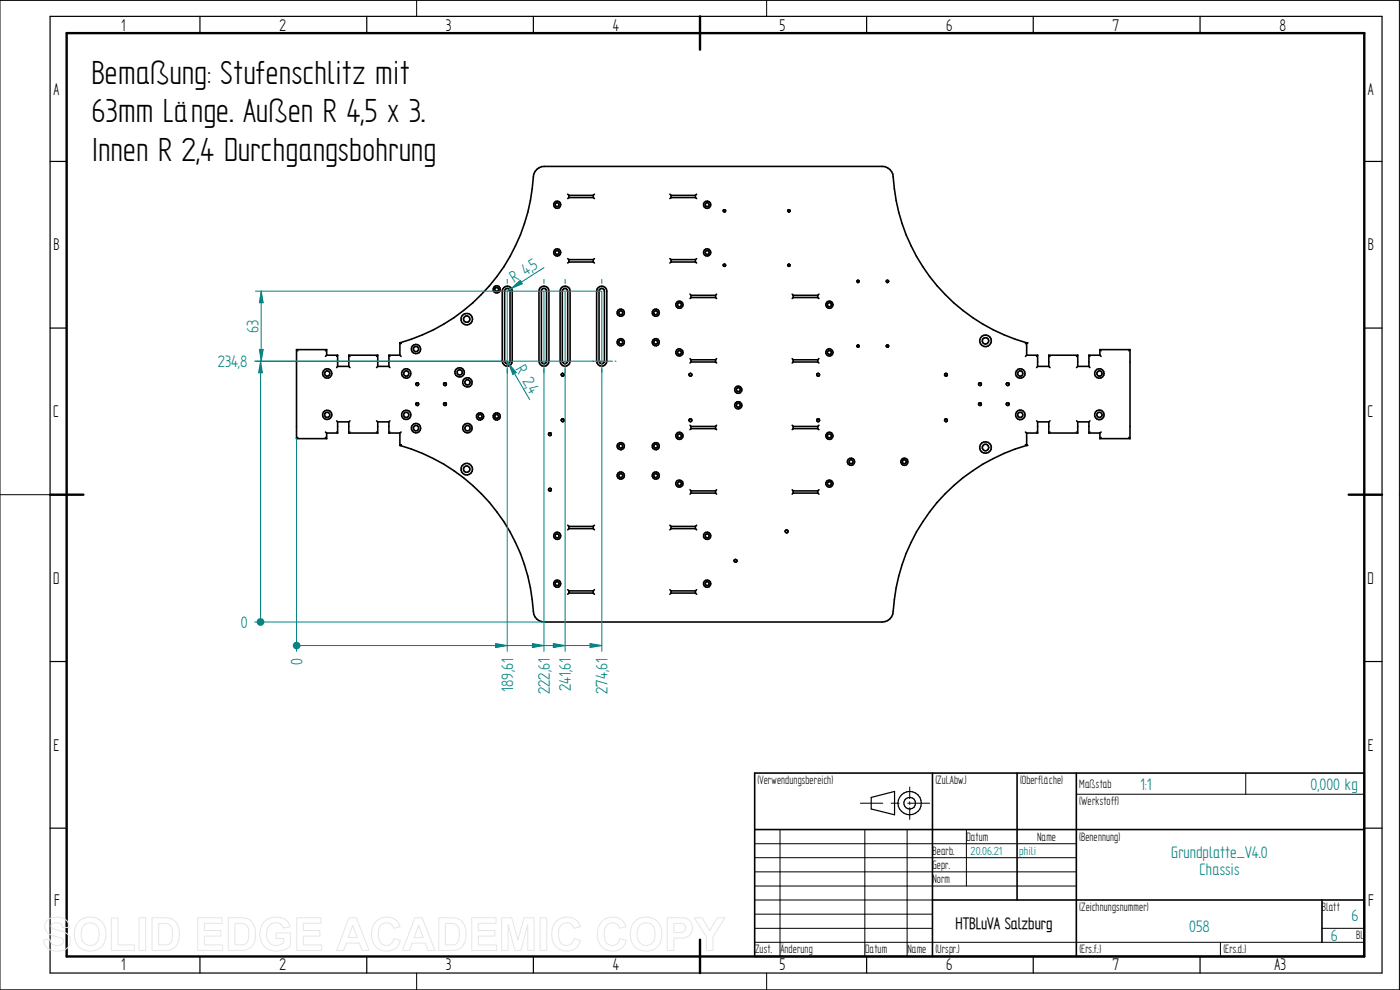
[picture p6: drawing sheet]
<svg xmlns="http://www.w3.org/2000/svg" width="297mm" height="210mm" viewBox="0 0 297 210" stroke-linecap="round" stroke-linejoin="round" font-family="sans-serif">
<g fill="none" stroke="#000" stroke-width=".21">
<path d="M88.4 0v3.5M162.6 0v3.5M0 .1h296.9v209.9h-296.9zM153.4 44.8v-.2l.4-.2 .2 .4-.4 .2M153.4 56.3v-.2l.4-.1 .2 .4-.4 .2M167 44.8l.1-.2 .4-.2 .1 .4-.3 .2M167 56.3l.1-.2 .4-.1 .1 .4-.3 .2M181.7 59.8l.2-.4 .4 .2-.1 .3-.3 .1M188 59.8l.2-.4 .4 .2-.2 .3-.2 .1M119 79.6l.2-.4h.4l.1 .5-.4 .1M146.1 79.6l.2-.4h.4l.1 .5-.4 .1M173.2 79.6l.2-.4h.4l.1 .5-.4 .1"/>
<path d="M181.7 73.5l.1-.2 .4-.1 .1 .3-.4 .2M188 73.5l.2-.3 .4 .1-.2 .4h-.2M200.3 79.6l.2-.4h.4l.1 .5-.4 .1M88.2 81.6l.1-.4h.5v.5l-.4 .1M88.2 85.8l.1-.4 .5 .1v.4l-.4 .2M94.1 81.6l.1-.4h.5v.5l-.4 .1M94.1 85.8l.1-.4 .5 .1v.4l-.4 .2M116.3 92.2l.2-.4 .4 .1 .1 .4-.4 .2M119 89.2l.2-.3h.4l.1 .4-.4 .2M146.1 89.2l.2-.3h.4l.1 .4-.4 .2M173.2 89.2l.2-.3h.4l.1 .4-.4 .2M200.3 89.2l.2-.3h.4l.1 .4-.4 .2"/>
<path d="M207.6 81.6l.1-.4h.5v.5l-.4 .1M207.6 85.9l.1-.5 .5 .1v.4l-.4 .2M213.4 81.6l.2-.4h.4l.1 .5-.4 .1M213.4 85.9l.2-.5 .4 .1 .1 .4-.4 .2M0 104.9h10.6M116.3 104l.2-.4h.4l.1 .5-.4 .1M155.7 119.1l.2-.4h.4v.5l-.3 .1M166.5 112.8l.2-.4 .4 .1 .1 .4-.4 .2M296.9 104.9h.1M160.1 179h68.2M165.5 176v26.9M182.5 170.4h4.8"/>
<path d="M183.5 176v26.9M189.1 170.4h1.7M192.4 176v26.9M192.6 170.4h4.6M193 167v2.4M193 170.1v.5M193 171.3v2.5M205 176v12M228.3 168.5h61.1M264.3 164v4.5M160.1 199.9h129.3M160.1 196.9h37.7"/>
<path d="M160.1 188h68.2M160.1 185h68.2M160.1 181.9h68.2M160.1 190.9h37.7M160.1 193.9h37.7M258.9 199.9v3M280.5 196.9h8.9M88.4 206.4v3.6M162.6 206.4v3.6"/>
</g>
<g fill="none" stroke="#000" stroke-width=".25">
<path d="M10.6 3.5h282.6v202.9h-282.6zM42.4 3.5v3.5M77.8 3.5v3.5M113.2 3.5v3.5M148.5 3.5v3.5M183.9 3.5v3.5M219.2 3.5v3.5M254.6 3.5v3.5M10.6 34.2h3.5M289.4 34.2h3.8M10.6 69.6h3.5M289.4 69.6h3.8"/>
<path d="M10.6 104.9h3.5M289.4 104.9h3.8M10.6 140.3h3.5M289.4 140.3h3.8M10.6 175.7h3.5M184.8 169.2l5-1.3v4.9l-5-1.2zM289.4 175.7h3.8M42.4 202.9v3.5M77.8 202.9v3.5M113.2 202.9v3.5M148.5 202.9v3.5M183.9 202.9v3.5"/>
<path d="M219.2 202.9v3.5M254.6 202.9v3.5"/>
<circle cx="193" cy="170.4" r="2.46"/>
<circle cx="193" cy="170.4" r="1.23"/>
</g>
<path d="M14.1 7h275.3v195.9h-275.3zM148.5 3.5v7M10.6 104.9h7.1M286.1 104.9h7.1M148.5 199.3v7.1" fill="none" stroke="#000" stroke-width=".51"/>
<g fill="none" stroke="#000" stroke-width=".34">
<path d="M120.4 54.9l.3 .2M120.4 41.2l.3 .2M120.7 55.6h5.2M120.7 41.4v.5M120.7 55.1v.5M120.7 55.1h5.2M120.7 55.6l-.3 .2M120.7 41.9h5.2M120.7 41.4h5.2M120.7 41.9l-.3 .2M125.9 41.4v.5M125.9 55.1v.5"/>
<path d="M125.9 55.6l.2 .2M125.9 41.9l.2 .2M126.1 54.9l-.2 .2M126.1 41.2l-.2 .2M142.1 41.2l.3 .2M142.1 54.9l.3 .2M142.4 55.6h5.1M142.4 55.1h5.1M142.4 41.4v.5M142.4 55.1v.5M142.4 41.9h5.1M142.4 41.4h5.1"/>
<path d="M142.4 41.9l-.3 .2M142.4 55.6l-.3 .2M147.5 41.4v.5M147.5 55.1v.5M147.5 41.9l.3 .2M147.5 55.6l.3 .2M147.8 41.2l-.3 .2M147.8 54.9l-.3 .2M153.5 44.6l.3-.1v.4l-.3-.1zM153.5 56.2l.3-.1v.4l-.3-.1zM167.1 44.6l.4-.1v.4l-.4-.1zM167.1 56.2l.4-.1v.4l-.4-.1z"/>
<path d="M181.8 59.6l.2-.1 .2 .2-.2 .2zM188 59.6l.2-.1 .3 .2-.3 .2zM62.9 74.2h6.4M62.9 74.2v18.8M62.9 74.2l.3 .2M69.3 75.4h2.3M69.3 74.2v1.2M69.3 74.2l-.3 .2M69.3 75.4l-.3 .2M71.6 77.7h2.4M71.6 75.4v2.3M71.6 75.4l-.2 .2"/>
<path d="M71.6 77.7l-.2 .3M74 75.4h6.1M74 75.4v2.3M74 77.7l.3 .3M74 75.4l.3 .2M80.1 77.7h2.4M80.1 75.4v2.3M80.1 75.4l-.2 .2M80.1 77.7l-.2 .3M82.5 75.4h2.3M82.5 75.4v2.3M82.5 77.7l.2 .3"/>
<path d="M82.5 75.4l.2 .2M84.8 75.4v-2.7a39 39 0 0 0 28.4-35.8 2.39 2.39 0 0 1 2.3-1.6h71.7a2.32 2.32 0 0 1 2.3 2.2 38.9 38.9 0 0 0 28.3 35.2v2.7M84.8 75.4l.3 .2M84.9 72.8l.2 .1M106.9 61a1.05 1.05 0 0 1 1.1-.2 1.05 1.05 0 0 1 .7 1v14.8a1.06 1.06 0 0 1-1.1 1.1 1.06 1.06 0 0 1-1-1.1v-14.8zM107.1 61.5a.56 .56 0 0 1 .7-.3 .56 .56 0 0 1 .4 .6v14.8a.57 .57 0 0 1-.6 .6 .57 .57 0 0 1-.5-.6zM114.6 61a1.07 1.07 0 0 1 1.2-.2 1.07 1.07 0 0 1 .7 1v14.8a1.06 1.06 0 0 1-1.1 1.1 1.06 1.06 0 0 1-1.1-1.1v-14.8zM114.9 61.5a.56 .56 0 0 1 .6-.3 .56 .56 0 0 1 .5 .6v14.8a.55 .55 0 0 1-.6 .6 .55 .55 0 0 1-.5-.6zM119.1 61a1.08 1.08 0 0 1 1.2-.2 1.08 1.08 0 0 1 .6 1v14.8a1.06 1.06 0 0 1-1 1.1 1.06 1.06 0 0 1-1.1-1.1v-14.8zM119.6 61.3a.57 .57 0 0 1 .8 .5v14.8a.57 .57 0 0 1-.5 .6 .57 .57 0 0 1-.6-.6v-14.8zM126.9 61a1.08 1.08 0 0 1 1.2-.2 1.08 1.08 0 0 1 .6 1v14.8a1.08 1.08 0 0 1-1 1.1 1.08 1.08 0 0 1-1.1-1.1v-14.8zM127.4 61.3a.57 .57 0 0 1 .8 .5v14.8a.57 .57 0 0 1-.5 .6 .57 .57 0 0 1-.6-.6v-14.8z"/>
<path d="M146.4 76.1l.2 .2M146.4 62.4l.2 .3M146.6 62.7h5.2M146.6 63.1h5.2M146.6 76.3h5.2M146.6 76.8h5.2M146.6 62.7v.4M146.6 76.3v.5M146.6 76.8l-.2 .2M146.6 63.1l-.2 .2M151.8 62.7v.4M151.8 76.3v.5"/>
<path d="M151.8 76.8l.2 .2M151.8 63.1l.2 .2M152 76.1l-.2 .2M152 62.4l-.2 .3M168.1 62.4l.2 .3M168.1 76.1l.2 .2M168.3 62.7v.4M168.3 76.3v.5M168.3 62.7h5.2M168.3 63.1h5.2M168.3 63.1l-.2 .2M168.3 76.3h5.2"/>
<path d="M168.3 76.8h5.2M168.3 76.8l-.2 .2M173.5 62.7v.4M173.5 76.3v.5M173.5 63.1l.2 .2M173.5 76.8l.2 .2M173.7 62.4l-.2 .3M173.7 76.1l-.2 .2M181.8 73.3l.4-.1v.4l-.4-.1zM188 73.3l.4-.1v.4l-.4-.1zM217.7 72.8l-.1 .1M217.8 75.4h2.3"/>
<path d="M217.8 75.4l-.2 .2M220.1 77.7h2.4M220.1 75.4v2.3M220.1 75.4l-.2 .2M220.1 77.7l-.2 .3M222.5 75.4h6.1M222.5 75.4v2.3M222.5 77.7l.3 .3M222.5 75.4l.3 .2M228.6 75.4v2.3M228.6 77.7h2.4M228.6 75.4l-.2 .2"/>
<path d="M228.6 77.7l-.2 .3M231 75.4v2.3M231 75.4h2.3M231 77.7l.2 .3M231 75.4l.2 .2M233.3 74.2v1.2M233.3 74.2h6.4M233.3 75.4l.3 .2M233.3 74.2l.3 .2M239.7 74.2v18.8M239.7 74.2l-.2 .2M62.9 93h6.4"/>
<path d="M63.2 92.8l-.3 .2M69 92.8l.3 .2M69 91.7l.3 .2M69.3 91.9h2.3M69.3 91.9v1.1M71.4 91.7l.2 .2M71.4 89.3l.2 .2M71.6 89.5h2.4M71.6 89.5v2.4M74 91.9h6.1M74 89.5v2.4M74.3 89.3l-.3 .2"/>
<path d="M74.3 91.7l-.3 .2M79.9 91.7l.2 .2M79.9 89.3l.2 .2M80.1 89.5h2.4M80.1 89.5v2.4M82.5 91.9h2.3M82.5 89.5v2.4M82.7 89.3l-.2 .2M82.7 91.7l-.2 .2M84.8 91.9v2.6a39.1 39.1 0 0 1 28.4 35.8 2.34 2.34 0 0 0 2.3 1.7h71.7a2.31 2.31 0 0 0 2.3-2.3 39 39 0 0 1 28.3-35.2v-2.6M85.1 91.7l-.3 .2M85.1 94.3l-.2 .1"/>
<path d="M146.4 90.2l.2 .3M146.6 90.9l-.2 .2M146.6 90.5v.4M146.6 90.5h5.2M146.6 90.9h5.2M151.8 90.5v.4M151.8 90.9l.2 .2M152 90.2l-.2 .3M168.1 90.2l.2 .3M168.3 90.9l-.2 .2M168.3 90.5v.4M168.3 90.5h5.2"/>
<path d="M168.3 90.9h5.2M173.5 90.5v.4M173.5 90.9l.2 .2M173.7 90.2l-.2 .3M207.7 85.6l.2-.2 .2 .2v.3h-.4zM213.6 85.6l.2-.2 .2 .2v.3h-.4zM217.6 94.3l.1 .1M217.6 91.7l.2 .2M217.8 91.9h2.3M219.9 91.7l.2 .2M219.9 89.3l.2 .2M220.1 89.5h2.4"/>
<path d="M220.1 89.5v2.4M222.5 91.9h6.1M222.5 89.5v2.4M222.8 89.3l-.3 .2M222.8 91.7l-.3 .2M228.4 91.7l.2 .2M228.4 89.3l.2 .2M228.6 89.5h2.4M228.6 89.5v2.4M231 91.9h2.3M231 89.5v2.4M231.2 89.3l-.2 .2"/>
<path d="M231.2 91.7l-.2 .2M233.3 93h6.4M233.3 91.9v1.1M233.6 91.7l-.3 .2M233.6 92.8l-.3 .2M239.5 92.8l.2 .2M120.4 111.4l.3 .3M120.7 111.7v.4M120.7 111.7h5.2M120.7 112.1h5.2M120.7 112.1l-.3 .3M125.9 111.7v.4"/>
<path d="M125.9 112.1l.2 .3M126.1 111.4l-.2 .3M142.1 111.4l.3 .3M142.4 111.7v.4M142.4 111.7h5.1M142.4 112.1h5.1M142.4 112.1l-.3 .3M146.4 103.9l.2 .2M146.6 104.6l-.2 .2M146.6 104.1v.5M146.6 104.1h5.2M146.6 104.6h5.2"/>
<path d="M147.5 111.7v.4M147.5 112.1l.3 .3M147.8 111.4l-.3 .3M151.8 104.1v.5M151.8 104.6l.2 .2M152 103.9l-.2 .2M168.1 103.9l.2 .2M168.3 104.6l-.2 .2M168.3 104.1v.5M168.3 104.1h5.2M168.3 104.6h5.2M173.5 104.1v.5"/>
<path d="M173.5 104.6l.2 .2M173.7 103.9l-.2 .2M120.4 125.1l.3 .2M120.7 125.3v.5M120.7 125.8h5.2M120.7 125.3h5.2M120.7 125.8l-.3 .3M125.9 125.3v.5M125.9 125.8l.2 .3M126.1 125.1l-.2 .2M142.1 125.1l.3 .2M142.4 125.3v.5"/>
<path d="M142.4 125.8h5.1M142.4 125.3h5.1M142.4 125.8l-.3 .3M147.5 125.3v.5M147.5 125.8l.3 .3M147.8 125.1l-.3 .2M160.1 164h129.3v38.9h-129.3zM160.1 176h129.3M197.8 164v38.9M215.8 164v26.9M228.3 164v38.9M197.8 190.9h91.6"/>
<path d="M280.5 190.9v9"/>
<circle cx="118.2" cy="53.6" r=".43"/>
<circle cx="118.2" cy="43.4" r=".76"/>
<circle cx="118.2" cy="43.4" r=".42"/>
<circle cx="118.2" cy="53.6" r=".75"/>
<circle cx="150" cy="53.6" r=".77"/>
<circle cx="150" cy="43.4" r=".78"/>
<circle cx="150" cy="43.4" r=".42"/>
<circle cx="150" cy="53.6" r=".42"/>
<circle cx="69.4" cy="79.2" r=".99"/>
<circle cx="69.4" cy="79.2" r=".57"/>
<circle cx="86.2" cy="79.2" r=".57"/>
<circle cx="86.2" cy="79.2" r="1"/>
<circle cx="88.3" cy="74" r=".56"/>
<circle cx="88.3" cy="74" r=".98"/>
<circle cx="97.5" cy="79" r=".56"/>
<circle cx="97.5" cy="79" r=".98"/>
<circle cx="99" cy="67.7" r=".67"/>
<circle cx="99" cy="67.7" r="1.22"/>
<circle cx="105.4" cy="61.4" r=".43"/>
<circle cx="105.4" cy="61.4" r=".76"/>
<circle cx="119.3" cy="79.5" r=".29"/>
<circle cx="131.7" cy="72.6" r=".77"/>
<circle cx="131.7" cy="66.3" r=".77"/>
<circle cx="131.7" cy="66.3" r=".43"/>
<circle cx="131.7" cy="72.6" r=".42"/>
<circle cx="139.1" cy="66.4" r=".42"/>
<circle cx="139.1" cy="66.3" r=".76"/>
<circle cx="139.1" cy="72.6" r=".42"/>
<circle cx="139.1" cy="72.6" r=".75"/>
<circle cx="144.1" cy="74.8" r=".77"/>
<circle cx="144.1" cy="64.6" r=".77"/>
<circle cx="144.1" cy="64.7" r=".43"/>
<circle cx="144.1" cy="74.8" r=".42"/>
<circle cx="146.5" cy="79.5" r=".3"/>
<circle cx="173.6" cy="79.5" r=".3"/>
<circle cx="175.9" cy="64.6" r=".44"/>
<circle cx="175.9" cy="74.8" r=".42"/>
<circle cx="175.9" cy="74.8" r=".75"/>
<circle cx="176" cy="64.6" r=".77"/>
<circle cx="200.7" cy="79.5" r=".29"/>
<circle cx="209.1" cy="72.3" r=".68"/>
<circle cx="209.1" cy="72.3" r="1.23"/>
<circle cx="216.4" cy="79.2" r=".57"/>
<circle cx="216.5" cy="79.2" r="1"/>
<circle cx="233.2" cy="79.2" r="1.01"/>
<circle cx="233.2" cy="79.2" r=".56"/>
<circle cx="69.4" cy="88" r=".56"/>
<circle cx="69.4" cy="88" r=".98"/>
<circle cx="86.2" cy="88" r=".56"/>
<circle cx="86.2" cy="88" r=".98"/>
<circle cx="88.3" cy="90.8" r=".57"/>
<circle cx="88.3" cy="90.8" r="1"/>
<circle cx="88.5" cy="85.7" r=".3"/>
<circle cx="88.5" cy="81.5" r=".3"/>
<circle cx="94.4" cy="81.5" r=".3"/>
<circle cx="94.4" cy="85.7" r=".3"/>
<circle cx="99" cy="99.5" r=".68"/>
<circle cx="99" cy="99.5" r="1.21"/>
<circle cx="99.1" cy="81.1" r=".99"/>
<circle cx="99.2" cy="90.8" r="1"/>
<circle cx="99.2" cy="81.1" r=".56"/>
<circle cx="99.2" cy="90.8" r=".56"/>
<circle cx="101.8" cy="88.4" r=".77"/>
<circle cx="101.9" cy="88.3" r=".42"/>
<circle cx="105.4" cy="88.3" r=".42"/>
<circle cx="105.4" cy="88.4" r=".77"/>
<circle cx="116.7" cy="92.1" r=".3"/>
<circle cx="119.3" cy="89.2" r=".29"/>
<circle cx="131.7" cy="94.6" r=".78"/>
<circle cx="131.7" cy="94.6" r=".42"/>
<circle cx="139.1" cy="94.6" r=".42"/>
<circle cx="139.1" cy="94.7" r=".77"/>
<circle cx="144.1" cy="92.5" r=".77"/>
<circle cx="144.1" cy="92.5" r=".42"/>
<circle cx="146.5" cy="89.2" r=".3"/>
<circle cx="156.6" cy="82.7" r=".77"/>
<circle cx="156.6" cy="86" r=".77"/>
<circle cx="156.6" cy="82.7" r=".42"/>
<circle cx="156.6" cy="86" r=".42"/>
<circle cx="173.6" cy="89.2" r=".3"/>
<circle cx="175.9" cy="92.5" r=".43"/>
<circle cx="175.9" cy="92.5" r=".75"/>
<circle cx="180.5" cy="98" r=".77"/>
<circle cx="180.6" cy="97.9" r=".42"/>
<circle cx="191.9" cy="98" r=".76"/>
<circle cx="191.9" cy="97.9" r=".42"/>
<circle cx="200.7" cy="89.2" r=".29"/>
<circle cx="207.9" cy="81.5" r=".3"/>
<circle cx="209.1" cy="94.9" r="1.22"/>
<circle cx="209.1" cy="94.9" r=".69"/>
<circle cx="213.8" cy="81.5" r=".3"/>
<circle cx="216.4" cy="88" r=".56"/>
<circle cx="216.4" cy="88" r="1.02"/>
<circle cx="233.2" cy="88" r="1.02"/>
<circle cx="233.2" cy="88" r=".56"/>
<circle cx="116.7" cy="103.9" r=".3"/>
<circle cx="118.2" cy="113.7" r=".43"/>
<circle cx="118.2" cy="113.7" r=".75"/>
<circle cx="131.7" cy="100.9" r=".77"/>
<circle cx="131.7" cy="100.9" r=".43"/>
<circle cx="139.1" cy="100.9" r=".42"/>
<circle cx="139.1" cy="100.9" r=".75"/>
<circle cx="144.1" cy="102.6" r=".76"/>
<circle cx="144.2" cy="102.6" r=".42"/>
<circle cx="150" cy="113.7" r=".77"/>
<circle cx="150" cy="113.7" r=".42"/>
<circle cx="156.1" cy="119" r=".29"/>
<circle cx="166.9" cy="112.7" r=".3"/>
<circle cx="175.9" cy="102.6" r=".42"/>
<circle cx="175.9" cy="102.6" r=".75"/>
<circle cx="118.2" cy="123.8" r=".42"/>
<circle cx="118.2" cy="123.8" r=".76"/>
<circle cx="150" cy="123.8" r=".78"/>
<circle cx="150" cy="123.8" r=".42"/>
</g>
<g fill="#000">
<circle cx="84.8" cy="72.7" r=".17"/>
<circle cx="84.9" cy="72.8" r=".17"/>
<circle cx="217.8" cy="72.8" r=".17"/>
<circle cx="217.8" cy="72.7" r=".17"/>
<circle cx="84.8" cy="94.5" r=".17"/>
<circle cx="84.9" cy="94.5" r=".17"/>
<circle cx="84.9" cy="94.4" r=".17"/>
<circle cx="217.7" cy="94.4" r=".17"/>
<circle cx="217.8" cy="94.4" r=".17"/>
<circle cx="217.8" cy="94.5" r=".17"/>
</g>
<path d="M54.2 61.8h73.5M54.2 76.6h73.5M55.4 61.8l.4 2.4h-.8z" fill="none" stroke="#008080" stroke-width=".21"/>
<path d="M55.4 61.8l.4 2.4h-.8z" fill="#008080"/>
<path d="M55 74.1h.8l-.4 2.5z" fill="none" stroke="#008080" stroke-width=".21"/>
<path d="M55 74.1h.8l-.4 2.5z" fill="#008080"/>
<path d="M115.4 56.8l-7.8 5M55.4 61.8v14.8M108.5 61.2l1.9-1.7 .4 .7z" fill="none" stroke="#008080" stroke-width=".21"/>
<path d="M108.5 61.2l1.9-1.7 .4 .7z" fill="#008080"/>
<path d="M54 132h61.5" fill="none" stroke="#008080" stroke-width=".21"/>
<circle cx="55.3" cy="131.9" r=".84" fill="#008080"/>
<path d="M54 76.6h53.6M55.3 76.6v55.4M55.3 76.6l.4 2.5h-.8z" fill="none" stroke="#008080" stroke-width=".21"/>
<path d="M55.3 76.6l.4 2.5h-.8z" fill="#008080"/>
<path d="M62.9 93v45.2" fill="none" stroke="#008080" stroke-width=".21"/>
<circle cx="62.9" cy="136.9" r=".83" fill="#008080"/>
<path d="M107.6 76.6v61.6M62.9 136.9h44.7M105.2 136.5l2.4 .4-2.4 .5z" fill="none" stroke="#008080" stroke-width=".21"/>
<path d="M105.2 136.5l2.4 .4-2.4 .5z" fill="#008080"/>
<path d="M115.4 76.6v61.6M107.6 136.9h7.8M112.9 136.5l2.5 .4-2.5 .5z" fill="none" stroke="#008080" stroke-width=".21"/>
<path d="M112.9 136.5l2.5 .4-2.5 .5z" fill="#008080"/>
<path d="M119.9 76.6v61.6M115.4 136.9h4.5M117.4 136.5l2.5 .4-2.5 .5z" fill="none" stroke="#008080" stroke-width=".21"/>
<path d="M117.4 136.5l2.5 .4-2.5 .5z" fill="#008080"/>
<path d="M127.7 76.6v61.6M119.9 136.9h7.8M125.2 136.5l2.5 .4-2.5 .5z" fill="none" stroke="#008080" stroke-width=".21"/>
<path d="M125.2 136.5l2.5 .4-2.5 .5z" fill="#008080"/>
<g fill="none" stroke="#008080" stroke-width=".21">
<path d="M107.6 59.3v.8M115.4 59.3v.8M119.9 59.3v.9M127.7 59.3v.8M107.6 61.9v14.5M107.6 78.2v.9M107.6 76.6l4.8 8.2M107.9 77.1l1.6 1.9-.7 .4zM115.4 61.9v14.5M115.4 78.2v.9M119.9 61.9v14.6M119.9 78.2v.9"/>
<path d="M125.7 76.6h.2M126.4 76.6h3.6M127.7 61.9v14.5M127.7 78.2v.9M130.5 76.6h.2"/>
</g>
<path d="M107.9 77.1l1.6 1.9-.7 .4z" fill="#008080"/>
<g fill="none" stroke="#e6e6e6" stroke-width=".21">
<path d="M10 195.3a3.2 3.2 0 0 1 4.4 .4l.3 1-1.4 .1a1.33 1.33 0 0 0-1.1-1 1.33 1.33 0 0 0-1.4 .6l.2 .5 .9 .3a4 4 0 0 1 2.7 1.3 2.16 2.16 0 0 1-2.1 3.2 2.65 2.65 0 0 1-3.3-2.3l1.4-.1a1.5 1.5 0 0 0 1.3 1.3 1.5 1.5 0 0 0 1.6-1 1 1 0 0 0-1.1-.8 3.2 3.2 0 0 1-2.9-1.9l.1-.9zM16.7 195.5a3.4 3.4 0 0 1 4.1-.5 3.4 3.4 0 0 1 1.7 3.7 3.4 3.4 0 0 1-4.1 3 3.4 3.4 0 0 1-2.6-4.3l.3-1zM17.8 196.4a1.93 1.93 0 0 1 2.3-.4 1.93 1.93 0 0 1 .9 2.1 1.94 1.94 0 0 1-.9 2.2 1.94 1.94 0 0 1-2.3-.3 3.3 3.3 0 0 1 0-3.6zM23.6 194.7h1.4v5.7h3.5v1.2h-4.9zM29.5 194.7h1.4v6.9h-1.4zM32.3 194.7h2.5a2.97 2.97 0 0 1 3.3 3.5 2.91 2.91 0 0 1-3.2 3.4h-2.6zM33.7 195.9a2.89 2.89 0 0 1 2.5 .6 3.6 3.6 0 0 1-.3 3.7l-.6 .2h-1.6zM42 194.7h5.1v1.2h-3.8v1.5h3.6v1.2h-3.6v1.8h3.9v1.2h-5.2zM48.4 194.7h2.6a2.97 2.97 0 0 1 3.2 3.5 2.91 2.91 0 0 1-3.1 3.4h-2.7zM49.8 195.9a2.89 2.89 0 0 1 2.6 .6 3.6 3.6 0 0 1-.3 3.7l-.6 .2h-1.7zM56 195.6a3.7 3.7 0 0 1 5.1 0l.5 1-1.5 .2a1.89 1.89 0 0 0-2.3-1 1.89 1.89 0 0 0-1.2 2.3 2.14 2.14 0 0 0 1.1 2.3 2.14 2.14 0 0 0 2.5-.4v-.9h-1.6v-1.2h3v2.8a4.1 4.1 0 0 1-5.9-.4 4.2 4.2 0 0 1 .3-4.7zM62.9 194.7h5.2v1.2h-3.8v1.5h3.6v1.2h-3.6v1.8h3.9v1.2h-5.3z"/>
<path d="M74 194.7h1.6l2.7 6.9h-1.5l-.6-1.5h-2.7l-.6 1.5h-1.5zM74.8 196.3l1 2.6h-1.9zM79.7 195.5a3 3 0 0 1 5.2 1.1l-1.4 .3a1.66 1.66 0 0 0-1.9-1.1 1.66 1.66 0 0 0-1.3 1.8 2.36 2.36 0 0 0 1.3 2.9 1.59 1.59 0 0 0 2-1.4l1.3 .4a3.1 3.1 0 0 1-3.6 2.2 3.1 3.1 0 0 1-2.5-3.5l.3-1.5zM88 194.7h1.6l2.7 6.9h-1.5l-.6-1.5h-2.8l-.5 1.5h-1.5zM88.8 196.3l1 2.6h-1.9zM93.1 194.7h2.5a2.97 2.97 0 0 1 3.3 3.5 2.91 2.91 0 0 1-3.2 3.4h-2.6zM94.5 195.9a2.89 2.89 0 0 1 2.6 .6 3.6 3.6 0 0 1-.3 3.7l-.6 .2h-1.7zM100.1 194.7h5.1v1.2h-3.7v1.5h3.5v1.2h-3.5v1.8h3.9v1.2h-5.3zM106.4 194.7h2.2l1.3 4.7 1.3-4.7h2.1v6.9h-1.3v-5.4l-1.5 5.4h-1.3l-1.4-5.4v5.4h-1.4zM114.6 194.7h1.4v6.9h-1.4zM118 195.5a3 3 0 0 1 5.1 1.1l-1.3 .3a1.66 1.66 0 0 0-2-1.1 1.66 1.66 0 0 0-1.3 1.8 2.36 2.36 0 0 0 1.4 2.9 1.59 1.59 0 0 0 1.9-1.4l1.3 .4a3.1 3.1 0 0 1-3.6 2.2 3.1 3.1 0 0 1-2.4-3.5l.2-1.5zM127.6 195.5a3 3 0 0 1 5.2 1.1l-1.4 .3a1.66 1.66 0 0 0-1.9-1.1 1.66 1.66 0 0 0-1.3 1.8 2.36 2.36 0 0 0 1.4 2.9 1.59 1.59 0 0 0 1.9-1.4l1.3 .4a3.1 3.1 0 0 1-3.6 2.2 3.1 3.1 0 0 1-2.5-3.5l.3-1.5z"/>
<path d="M134.7 195.5a3.4 3.4 0 0 1 4-.5 3.4 3.4 0 0 1 1.7 3.7 3.4 3.4 0 0 1-4 3 3.4 3.4 0 0 1-2.6-4.3l.2-1zM135.7 196.4a1.93 1.93 0 0 1 2.3-.4 1.93 1.93 0 0 1 1 2.1 1.94 1.94 0 0 1-1 2.2 1.94 1.94 0 0 1-2.3-.3 3.3 3.3 0 0 1 0-3.6zM141.6 194.7h2.2a2.62 2.62 0 0 1 2.9 1.1 2.21 2.21 0 0 1-.2 2.3 2.21 2.21 0 0 1-2.2 .9h-1.3v2.6h-1.4zM143 195.9a2.94 2.94 0 0 1 2.2 .3 1.02 1.02 0 0 1 .1 1.2 1.02 1.02 0 0 1-1.2 .4h-1.1zM147.3 194.7h1.6l1.7 2.8 1.6-2.8h1.6l-2.5 4v2.9h-1.4v-2.9z"/>
</g>
<g font-size="8">
<text x="19.4" y="17.8">Bemaßung: Stufenschlitz mit</text>
<text x="19.4" y="26">63mm Länge. Außen R 4,5 x 3.</text>
<text x="19.4" y="34.1">Innen R 2,4 Durchgangsbohrung</text>
</g>
<g font-size="4.1">
<text x="25.7" y="6.5">1</text>
<text x="59.3" y="6.5">2</text>
<text x="94.6" y="6.5">3</text>
<text x="130" y="6.5">4</text>
<text x="165.4" y="6.5">5</text>
<text x="200.7" y="6.5">6</text>
<text x="236.1" y="6.5">7</text>
<text x="271.4" y="6.5">8</text>
<text x="11.3" y="20.1">A</text>
<text x="290.2" y="20.1">A</text>
<text x="11.3" y="53.1">B</text>
<text x="290.2" y="53.1">B</text>
<text x="11.3" y="88.5">C</text>
<text x="290.1" y="88.5">C</text>
<text x="11.3" y="123.9">D</text>
<text x="290.1" y="123.9">D</text>
<text x="11.3" y="159.2">E</text>
<text x="290.2" y="159.2">E</text>
<text x="11.5" y="192.3">F</text>
<text x="290.3" y="192.3">F</text>
<text x="25.7" y="205.9">1</text>
<text x="59.3" y="205.9">2</text>
<text x="94.6" y="205.9">3</text>
<text x="130" y="205.9">4</text>
<text x="165.4" y="205.9">5</text>
<text x="200.7" y="205.9">6</text>
<text x="236.1" y="205.9">7</text>
<text x="270.4" y="205.9">A3</text>
</g>
<g font-size="4" fill="#008080">
<text x="113.2" y="57.5" transform="rotate(-33 113.2 57.5)">5</text>
<text x="109.1" y="60.1" transform="rotate(-33 109.1 60.1)">R 4,</text>
<text x="54.8" y="70.6" transform="rotate(-90 54.8 70.6)">63</text>
<text x="46.2" y="77.9">234,8</text>
<text x="109.3" y="78.2" transform="rotate(60 109.3 78.2)">R 2,</text>
<text x="111.8" y="82.5" transform="rotate(60 111.8 82.5)">4</text>
<text x="51.1" y="133.2">0</text>
<text x="64.2" y="141.1" transform="rotate(-90 64.2 141.1)">0</text>
<text x="108.8" y="146.8" transform="rotate(-90 108.8 146.8)">189,61</text>
<text x="116.6" y="147.2" transform="rotate(-90 116.6 147.2)">222,61</text>
<text x="121.1" y="146.6" transform="rotate(-90 121.1 146.6)">241,61</text>
<text x="128.9" y="147.2" transform="rotate(-90 128.9 147.2)">274,61</text>
<text x="241.9" y="167.6">1:1</text>
<text x="278" y="167.7">0,000 kg</text>
<text x="248.5" y="181.9">Grundplatte_V4.0</text>
<text x="254.5" y="185.7">Chassis</text>
<text x="252.3" y="197.7">058</text>
<text x="286.7" y="195.4">6</text>
<text x="282.3" y="199.6">6</text>
</g>
<text font-size="3.9" x="202.7" y="197.1">HTBLuVA Salzburg</text>
<g font-size="2.9">
<text x="160.7" y="166.3">(Verwendungsbereich)</text>
<text x="198.4" y="166.4">(Zul.Abw.)</text>
<text x="216.4" y="166.4">(Oberfläche)</text>
<text x="229" y="167.1">Maßstab</text>
<text x="229" y="170.9">(Werkstoff)</text>
<text x="205" y="178.3">Datum</text>
<text x="220.1" y="178.3">Name</text>
<text x="229" y="178.3">(Benennung)</text>
<text x="197.8" y="181.3">Bearb.</text>
<text x="197.8" y="184.3">Gepr.</text>
<text x="197.8" y="187.3">Norm</text>
<text x="229" y="193.3">(Zeichnungsnummer)</text>
<text x="280.5" y="193.3">Blatt</text>
<text x="160.2" y="202.3">Zust.</text>
<text x="165.6" y="202.3">Änderung</text>
<text x="183.6" y="202.3">Datum</text>
<text x="192.5" y="202.3">Name</text>
<text x="198.4" y="202.3">(Urspr.)</text>
<text x="229" y="202.3">(Ers.f.:)</text>
<text x="259.5" y="202.3">(Ers.d.:)</text>
<text x="287.7" y="199.3">Bl.</text>
</g>
<g font-size="2.8" fill="#008080">
<text x="205.9" y="181.3">20.06.21</text>
<text x="216.2" y="181.5">phili</text>
</g>
</svg>
